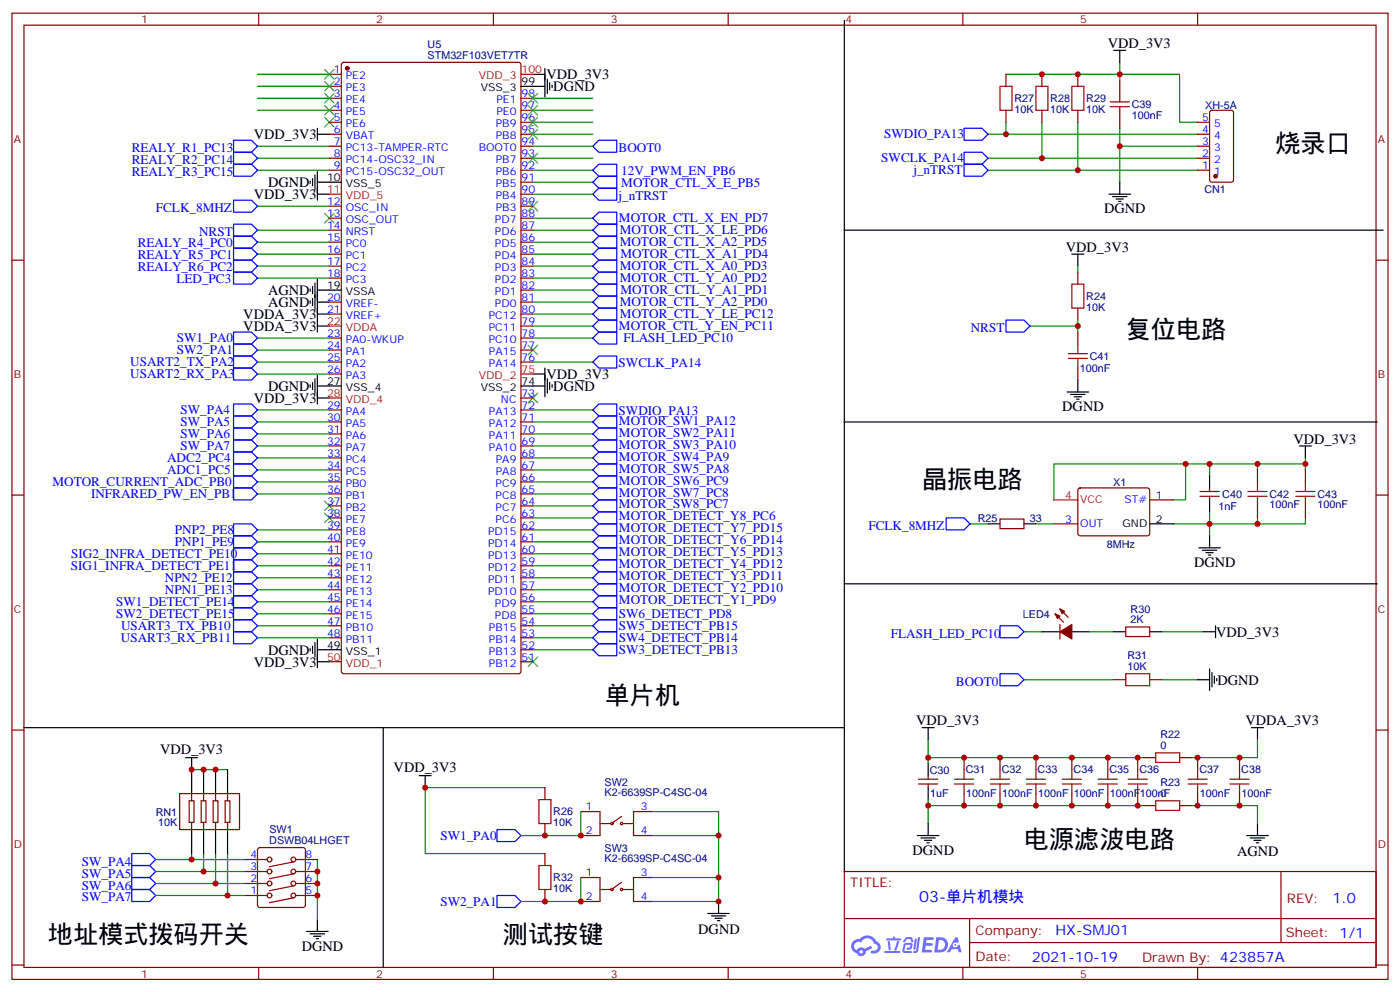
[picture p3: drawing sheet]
<svg xmlns="http://www.w3.org/2000/svg" width="412mm" height="292mm" viewBox="0 0 412 292" stroke-linecap="round" stroke-linejoin="round" font-family="sans-serif">
<g fill="none" stroke="#870000" stroke-width=".35">
<path d="M3.5 3.9h405.4v284.3h-405.4zM7.1 7.4h398.2v277.3h-398.2zM76.2 3.9v3.5M145.3 3.9v3.5M214.5 3.9v3.5M283.6 3.9v3.5M352.8 3.9v3.5M3.5 76.6h3.6M405.3 76.6h3.6M3.5 145.7h3.6M405.3 145.7h3.6M3.5 214.8h3.6"/>
<path d="M405.3 214.8h3.6M248.7 256.5h156.6v28.2h-156.6zM377.3 256.5v20.9M248.7 270.3h156.5M285.6 277.4h119.6M285.6 270.3v14.1M3.5 284h3.6M76.2 284.7v3.5M145.3 284.7v3.5M214.5 284.7v3.5M283.6 284.7v3.5M352.8 284.7v3.5"/>
<path d="M405.3 284h3.6"/>
</g>
<g fill="#5487ff">
<path d="M272.1 275.8h2.6l.3 .2-.1 .6h-2l-.1 .9h1.6l.4 .4-.4 .4h-1.7l-.2 1.2 1.8 .1 .3 .3-.2 .3-2.9 .1z"/>
<path d="M281.4 275.9h.7l.4 1.3-.7 .3a.74 .74 0 0 0-1.1 .3 .74 .74 0 0 0 .5 1 .74 .74 0 0 0 .9-.6l.5-.3 .7 2.3h-.9l-.2-.9h-1.9l-.5 .9h-.9z"/>
<path d="M269.5 276.2h.6l-.4 3a.31 .31 0 0 1-.3 .2 .31 .31 0 0 1-.3-.3z"/>
<path d="M270.4 275.8h.6l-.5 3.9a.89 .89 0 0 1-.7 .7 .89 .89 0 0 1-.9-.3l1-.4z"/>
<path d="M266.8 275.9l.6-.2 1.2 .2 .5 1.2-.6 .2-.4-1-1 .2a.95 .95 0 0 1-1 .8l-.1-.2z"/>
<path d="M266.4 277.6l1.8-.2a1.04 1.04 0 0 1 .6 1.1 1.04 1.04 0 0 1-.8 .9h-.7a.29 .29 0 0 1-.3-.3 .29 .29 0 0 1 .3-.2l.7-.1 .2-.8-1.4 .1-.4 1.7 1.9 .1a.29 .29 0 0 1 .3 .3 .29 .29 0 0 1-.3 .3l-2-.1-.4-.2 .2-2.1z"/>
<path d="M260.5 279.9h4.4a.3 .3 0 0 1 .3 .3 .3 .3 0 0 1-.3 .3h-4.3z"/>
<path d="M264.3 276.9h.6l-.5 1.7a1.02 1.02 0 0 1-.7 1.2l-.2-.3z"/>
<path d="M261.5 277h.6l.3 2.4-.3 .3-.3-.2z"/>
<path d="M261.1 276.2h1.9l.2-.6h.5l-.1 .6h1.5a.29 .29 0 0 1 .3 .3 .29 .29 0 0 1-.3 .2h-3.9z"/>
<path d="M275.8 275.8l-.6 4.5h1.4a2.27 2.27 0 0 0 2.7-2.3 2.27 2.27 0 0 0-2.7-2.2zM276.6 276.6a1.5 1.5 0 0 1 1.8 1.5 1.5 1.5 0 0 1-1.9 1.4h-.3z"/>
<path d="M251.4 277a2.09 2.09 0 0 0 1 3.5 1.37 1.37 0 0 0 1.5 .9 1.37 1.37 0 0 0 1.1-1.4l2-1-.5-.7-1.8 .9a1.4 1.4 0 0 0-2.3 .5 1.32 1.32 0 0 1-.6-1.9 1.32 1.32 0 0 1 1.9-.5 2.02 2.02 0 0 1 2-1.2 2.02 2.02 0 0 1 1.8 1.6 1.09 1.09 0 0 1 1.1 1.4 1.09 1.09 0 0 1-1.6 .7 .41 .41 0 0 0-.5 .3 .41 .41 0 0 0 .4 .5 1.89 1.89 0 0 0 2.4-1.2 1.89 1.89 0 0 0-1.2-2.4 2.98 2.98 0 0 0-5-.7l-1 .2zM253.2 280.1a.52 .52 0 0 1 1 0 .52 .52 0 0 1-1 0z"/>
<circle cx="281.4" cy="278.1" r=".28"/>
</g>
<g fill="none" stroke="#008700" stroke-width=".35">
<path d="M329.8 18.3v5.3M75.8 28.9h21.2M75.8 32.5h21.2M75.8 21.9h21.2M75.8 25.4h21.2M157 39.5h17.6M157 28.9h17.6M157 32.5h17.6M157 36h17.6M291 39.5h61.8M296.3 21.9h51.2v14.1h5.3M296.3 36v3.5"/>
<path d="M306.9 36v10.6M317.5 36v14.1M329.8 37.7v5.3h23M75.8 46.6h21.2M75.8 50.1h21.2M75.8 43h21.2M157 46.6h17.6M157 50.1h17.6M157 43h17.6M157 53.6h17.6M157 57.2h17.6M291 46.6h61.8"/>
<path d="M291 50.1h61.8M329.8 43v10.6M75.8 71.3h21.2M75.8 74.8h21.2M75.8 78.3h21.2M75.8 67.7h21.2M75.8 60.7h21.2M157 71.3h17.6M157 74.8h17.6M157 78.3h17.6M157 64.2h17.6M157 67.7h17.6"/>
<path d="M317.5 78.3v1.8M75.8 81.8h21.2M75.8 99.5h21.2M157 81.8h17.6M157 92.4h17.6M157 88.9h17.6M157 85.4h17.6M157 99.5h17.6M157 96h17.6M303.4 96h14.1v1.7M317.5 94.2v1.8M75.8 106.5h21.2"/>
<path d="M75.8 110.1h21.2M75.8 103h21.2M157 106.5h17.6M75.8 127.7h21.2M75.8 124.2h21.2M75.8 138.3h21.2M75.8 131.2h21.2M75.8 134.8h21.2M75.8 120.6h21.2M157 127.7h17.6M157 124.2h17.6M157 138.3h17.6"/>
<path d="M157 131.2h17.6M157 134.8h17.6M157 120.6h17.6M349.2 136.5h21.2M356.3 136.5v3.6M370.4 136.5h14.1v1.8M370.4 136.5v1.8M384.5 134.8v1.7M75.8 145.3h21.2M75.8 141.8h21.2M75.8 159.5h21.2M75.8 155.9h21.2"/>
<path d="M157 148.9h17.6M157 145.3h17.6M157 141.8h17.6M157 159.5h17.6M157 155.9h17.6M157 152.4h17.6M285.8 154.2h5.2M305.2 154.2h5.2M310.4 147.1v-10.6h38.8v10.6h-3.5M345.7 154.2h10.6v3.5M356.3 150.6v3.6h28.2v-1.8M370.4 152.4v1.8"/>
<path d="M75.8 177.1h21.2M75.8 173.6h21.2M75.8 170h21.2M75.8 166.5h21.2M75.8 163h21.2M157 177.1h17.6M157 173.6h17.6M157 170h17.6M157 166.5h17.6M157 163h17.6M75.8 184.1h21.2M75.8 187.7h21.2"/>
<path d="M75.8 180.6h21.2M157 184.1h17.6M157 187.7h17.6M157 191.2h17.6M157 180.6h17.6M301.6 185.9h5.3M321 185.9h7.1M342.2 185.9h12.3M273.4 217.7v5.3h63.5M301.6 200h26.5M342.2 200h10.6M370.4 217.7v5.3h-19.4"/>
<path d="M56.4 226.5h10.6M160.5 231.8h-35.3v19.4h35.3M171.1 238.8v7.1h-17.6M192.3 238.8h19.4v26.5h-19.4M273.4 223v1.7M273.4 235.3v1.8M336.9 237.1h-63.5v5.3M351 237.1h19.4v5.3M45.9 260h26.4M45.9 256.5h26.4M45.9 252.9h26.4M56.4 251.2v1.7"/>
<path d="M60 251.2v5.3M63.5 251.2v8.8M67 251.2v12.3M93.5 252.9v17.7M171.1 258.2v7.1h-17.6M192.3 245.9h19.4M192.3 258.2h19.4M45.9 263.5h26.4"/>
</g>
<g fill="none" stroke="#00f" stroke-width=".35">
<path d="M284 37.7h5.3l1.7 1.8-1.7 1.8h-5.3zM68.8 58.9h5.3l1.7 1.8-1.7 1.7h-5.3zM68.8 41.3h5.3l1.7 1.7-1.7 1.8h-5.3zM68.8 44.8h5.3l1.7 1.8-1.7 1.7h-5.3zM68.8 48.3h5.3l1.7 1.8-1.7 1.8h-5.3zM174.6 57.2l1.8-1.8h5.3v3.5h-5.3zM174.6 43l1.8-1.7h5.3v3.5h-5.3zM174.6 53.6l1.8-1.7h5.3v3.5h-5.3zM174.6 50.1l1.8-1.8h5.3v3.6h-5.3zM284 44.8h5.3l1.7 1.8-1.7 1.7h-5.3zM284 48.3h5.3l1.7 1.8-1.7 1.8h-5.3zM68.8 66h5.3l1.7 1.7-1.7 1.8h-5.3z"/>
<path d="M68.8 69.5h5.3l1.7 1.8-1.7 1.7h-5.3zM68.8 73h5.3l1.7 1.8-1.7 1.8h-5.3zM68.8 76.6h5.3l1.7 1.7-1.7 1.8h-5.3zM174.6 78.3l1.8-1.7h5.3v3.5h-5.3zM174.6 74.8l1.8-1.8h5.3v3.6h-5.3zM174.6 71.3l1.8-1.8h5.3v3.5h-5.3zM174.6 67.7l1.8-1.7h5.3v3.5h-5.3zM174.6 64.2l1.8-1.8h5.3v3.6h-5.3zM68.8 80.1h5.3l1.7 1.7-1.7 1.8h-5.3zM68.8 97.7h5.3l1.7 1.8-1.7 1.7h-5.3zM174.6 99.5l1.8-1.8h5.3v3.5h-5.3zM174.6 96l1.8-1.8h5.3v3.5h-5.3z"/>
<path d="M174.6 92.4l1.8-1.7h5.3v3.5h-5.3zM174.6 88.9l1.8-1.8h5.3v3.6h-5.3zM174.6 85.4l1.8-1.8h5.3v3.5h-5.3zM174.6 81.8l1.8-1.7h5.3v3.5h-5.3zM296.3 94.2h5.3l1.8 1.8-1.8 1.7h-5.3zM68.8 108.3h5.3l1.7 1.8-1.7 1.7h-5.3zM68.8 104.8h5.3l1.7 1.7-1.7 1.8h-5.3zM68.8 118.9h5.3l1.7 1.7-1.7 1.8h-5.3zM68.8 101.2h5.3l1.7 1.8-1.7 1.8h-5.3zM176.4 118.9h5.3v3.5h-5.3l-1.8-1.8zM176.4 104.8h5.3v3.5h-5.3l-1.8-1.8zM68.8 129.5h5.3l1.7 1.7-1.7 1.8h-5.3z"/>
<path d="M68.8 125.9h5.3l1.7 1.8-1.7 1.8h-5.3zM68.8 122.4h5.3l1.7 1.8-1.7 1.7h-5.3zM68.8 136.5h5.3l1.7 1.8-1.7 1.8h-5.3zM68.8 133h5.3l1.7 1.8-1.7 1.7h-5.3zM174.6 124.2l1.8-1.8h5.3v3.5h-5.3zM174.6 131.2l1.8-1.7h5.3v3.5h-5.3zM174.6 127.7l1.8-1.8h5.3v3.6h-5.3zM174.6 134.8l1.8-1.8h5.3v3.5h-5.3zM174.6 138.3l1.8-1.8h5.3v3.6h-5.3zM68.8 140.1h5.3l1.7 1.7-1.7 1.8h-5.3zM68.8 143.6h5.3l1.7 1.7-1.7 1.8h-5.3zM68.8 157.7h5.3l1.7 1.8-1.7 1.7h-5.3z"/>
<path d="M68.8 154.2h5.3l1.7 1.7-1.7 1.8h-5.3zM174.6 145.3l1.8-1.7h5.3v3.5h-5.3zM174.6 148.9l1.8-1.8h5.3v3.5h-5.3zM174.6 141.8l1.8-1.7h5.3v3.5h-5.3zM174.6 155.9l1.8-1.7h5.3v3.5h-5.3zM174.6 152.4l1.8-1.8h5.3v3.6h-5.3zM174.6 159.5l1.8-1.8h5.3v3.5h-5.3zM278.7 152.4h5.3l1.8 1.8-1.8 1.7h-5.3zM68.8 178.9h5.3l1.7 1.7-1.7 1.8h-5.3zM68.8 175.3h5.3l1.7 1.8-1.7 1.8h-5.3zM68.8 171.8h5.3l1.7 1.8-1.7 1.7h-5.3zM68.8 164.7h5.3l1.7 1.8-1.7 1.8h-5.3z"/>
<path d="M68.8 161.2h5.3l1.7 1.8-1.7 1.7h-5.3zM68.8 168.3h5.3l1.7 1.7-1.7 1.8h-5.3zM174.6 163l1.8-1.8h5.3v3.5h-5.3zM174.6 166.5l1.8-1.8h5.3v3.6h-5.3zM174.6 170l1.8-1.7h5.3v3.5h-5.3zM174.6 173.6l1.8-1.8h5.3v3.5h-5.3zM174.6 177.1l1.8-1.8h5.3v3.6h-5.3zM68.8 185.9h5.3l1.7 1.8-1.7 1.7h-5.3zM68.8 182.4h5.3l1.7 1.7-1.7 1.8h-5.3zM174.6 191.2l1.8-1.8h5.3v3.6h-5.3zM174.6 187.7l1.8-1.8h5.3v3.5h-5.3zM174.6 184.1l1.8-1.7h5.3v3.5h-5.3z"/>
<path d="M174.6 180.6l1.8-1.7h5.3v3.5h-5.3zM294.6 198.3h5.3l1.7 1.7-1.7 1.8h-5.3zM294.6 184.1h5.3l1.7 1.8-1.7 1.8h-5.3zM38.8 251.2h5.3l1.8 1.7-1.8 1.8h-5.3zM38.8 254.7h5.3l1.8 1.8-1.8 1.7h-5.3zM38.8 258.2h5.3l1.8 1.8-1.8 1.8h-5.3zM146.4 244.1h5.3l1.8 1.8-1.8 1.7h-5.3zM38.8 261.8h5.3l1.8 1.7-1.8 1.8h-5.3zM146.4 263.5h5.3l1.8 1.8-1.8 1.8h-5.3z"/>
</g>
<g fill="none" stroke="#000" stroke-width=".35">
<path d="M248.7 6v208.1M328.1 14.8h3.5M329.8 14.8v3.5M93.5 39.5h3.5M93.5 37.7v3.6M153.5 25.4h7M157 21.9h3.5M160.5 20.1v8.5M161.2 23.3v4.2M161.9 24.3v2.2M162.6 25v.8M91.4 53.3v.7"/>
<path d="M92.1 52.6v2.1M92.8 51.5v4.2M93.5 57.2h3.5M93.5 50.4v8.5M93.5 53.6h7M326.7 57.2h6.3M327.7 57.9h4.3M328.8 58.6h2.1M329.5 59.3h.7M329.8 53.6v3.6M248.7 67.7h158.8M315.7 74.8h3.6"/>
<path d="M317.5 74.8v3.5M91.4 85v.7M91.4 88.5v.8M92.1 84.3v2.1M92.1 87.8v2.2M92.8 83.3v7.7M93.5 82.2v15.5M93.5 96h3.5M93.5 92.4h3.5M93.5 85.4h7M93.5 88.9h3.5M91.4 113.2v.7"/>
<path d="M92.1 112.5v2.2M92.8 111.5v4.2M93.5 110.4v8.5M93.5 117.1h3.5M93.5 113.6h7M153.5 113.6h7M157 110.1h3.5M160.5 108.3v8.5M161.2 111.5v4.2M161.9 112.5v2.2M162.6 113.2v.7M314.3 115.4h6.4"/>
<path d="M315.4 116.1h4.2M316.4 116.8h2.2M317.1 117.5h.8M317.5 111.8v3.6M248.7 124.2h157M382.8 131.2h3.5M384.5 131.2v3.6M291 154.2h3.6M301.6 154.2h3.6M338.7 154.2h7M356.3 140.1v3.5M356.3 147.1v3.5"/>
<path d="M356.3 157.7v3.5M248.7 171.8h157M353.1 161.2h6.4M354.2 161.9h4.2M355.2 162.6h2.2M356 163.3h.7M91.4 190.9v.7M92.1 190.1v2.2M92.8 189.1v4.2M93.5 188v8.5M93.5 191.2h7M93.5 194.7h3.5"/>
<path d="M306.9 185.9h5.3M315.7 185.9h5.3M328.1 185.9h3.5M338.7 185.9h3.5M354.5 185.9h3.6M356.3 196.8v6.4M357 197.9v4.2M357.7 199v2.1M358.1 184.1v3.6M358.4 199.7v.7M7.1 214.1h241.6v42.4M112.9 214.1v70.6"/>
<path d="M271.6 214.1h3.6M273.4 214.1v3.6M352.8 200h3.5M368.7 214.1h3.5M370.4 214.1v3.6M54.7 223h3.5M56.4 223v10.5M60 226.5v7M63.5 226.5v7M67 226.5v7M123.5 228.2h3.5M125.2 228.2v3.6"/>
<path d="M273.4 224.7v3.5M273.4 231.8v3.5M56.4 244.1v7.1M60 244.1v7.1M63.5 244.1v7.1M67 244.1v7.1M270.2 245.9h6.4M271.3 246.6h4.2M272.3 247.3h2.2M273 248h.8M273.4 242.4v3.5M367.2 245.9h6.4"/>
<path d="M368.3 246.6h4.2M369.4 247.3h2.1M370.1 248h.7M370.4 242.4v3.5M90.3 274.1h6.4M91.4 274.8h4.2M92.4 275.5h2.1M93.1 276.2h.7M93.5 270.6v3.5M208.5 268.8h6.3M209.5 269.5h4.3M210.6 270.2h2.1"/>
<path d="M211.3 270.9h.7M211.7 265.3v3.5"/>
</g>
<g fill="#870000" stroke="#870000" stroke-width=".35">
<path d="M312.2 185.9l3.5-2.1v4.2z"/>
<path d="M310.8 180.6l1.4 .7-.7 .7z"/>
<path d="M312.2 179.2l1.4 .7-.7 .7z"/>
<circle cx="358.1" cy="51.9" r=".53"/>
<circle cx="102.3" cy="20.1" r=".53"/>
</g>
<g fill="none" stroke="#870000" stroke-width=".35">
<path d="M100.8 18.6l.4-.3h51.6l.6 .5 .1 178.8-.5 .6-51.8 .1-.6-.5-.1-178.7zM97 39.5h3.5M97 36h3.5M97 21.9h3.5M97 25.4h3.5M97 28.9h3.5M97 32.5h3.5M153.5 39.5h3.5M153.5 36h3.5M153.5 28.9h3.5M153.5 32.5h3.5M296.3 21.9v3.5"/>
<path d="M296.3 32.5v3.5M306.9 21.9v3.5M306.9 32.5v3.5M317.5 21.9v3.5M317.5 32.5v3.5M329.8 23.6v3.6M329.8 34.2v3.5M352.8 39.5h3.5M352.8 36h3.5M356.5 32.7l.5-.2h5.7l.6 .4 .1 20-.5 .7h-5.9l-.6-.4-.1-20zM97 50.1h3.5M97 46.6h3.5"/>
<path d="M97 43h3.5M153.5 50.1h3.5M153.5 46.6h3.5M153.5 43h3.5M153.5 57.2h3.5M153.5 53.6h3.5M352.8 50.1h3.5M352.8 46.6h3.5M352.8 43h3.5M97 60.7h3.5M97 64.2h3.5M97 67.7h3.5"/>
<path d="M97 71.3h3.5M97 74.8h3.5M97 78.3h3.5M153.5 60.7h3.5M153.5 64.2h3.5M153.5 67.7h3.5M153.5 71.3h3.5M153.5 74.8h3.5M153.5 78.3h3.5M97 81.8h3.5M97 88.9h3.5M97 92.4h3.5"/>
<path d="M97 99.5h3.5M153.5 81.8h3.5M153.5 88.9h3.5M153.5 92.4h3.5M153.5 99.5h3.5M153.5 96h3.5M153.5 85.4h3.5M317.5 80.1v3.5M317.5 90.7v3.5M317.5 97.7v3.5M97 103h3.5M97 106.5h3.5"/>
<path d="M97 110.1h3.5M153.5 103h3.5M153.5 106.5h3.5M153.5 117.1h3.5M317.5 108.3v3.5M97 120.6h3.5M97 124.2h3.5M97 127.7h3.5M97 131.2h3.5M97 134.8h3.5M97 138.3h3.5M153.5 120.6h3.5"/>
<path d="M153.5 124.2h3.5M153.5 127.7h3.5M153.5 131.2h3.5M153.5 134.8h3.5M153.5 138.3h3.5M370.4 138.3v3.5M384.5 138.3v3.5M97 141.8h3.5M97 145.3h3.5M97 148.9h3.5M97 152.4h3.5M97 155.9h3.5"/>
<path d="M97 159.5h3.5M153.5 141.8h3.5M153.5 145.3h3.5M153.5 148.9h3.5M153.5 152.4h3.5M153.5 155.9h3.5M153.5 159.5h3.5M294.6 152.8h7v2.8h-7zM310.4 154.2h7.1M317.7 143.8l.5-.2h20l.5 .7-.1 13-.6 .4-20.1-.1-.4-.6v-12.7zM338.7 147.1h7M353.5 146h5.6"/>
<path d="M353.5 144.6h5.6M356.3 143.6v1M356.3 146v1.1M370.4 148.9v3.5M384.5 148.9v3.5M97 163h3.5M97 166.5h3.5M97 170h3.5M97 173.6h3.5M97 177.1h3.5M153.5 163h3.5M153.5 166.5h3.5"/>
<path d="M153.5 170h3.5M153.5 173.6h3.5M153.5 177.1h3.5M312.2 179.2l2.5 2.5M97 180.6h3.5M97 184.1h3.5M97 187.7h3.5M153.5 180.6h3.5M153.5 184.1h3.5M153.5 187.7h3.5M153.5 194.7h3.5M153.5 191.2h3.5"/>
<path d="M310.8 180.6l2.5 2.5M312.2 183.8v4.2M331.6 184.5h7.1v2.8h-7.1zM328.1 200h3.5M338.7 200h3.5M52.9 233.5h17.7v10.6h-17.7zM55.7 235.7h1.4v6.3h-1.4zM56.4 233.5v2.2M59.3 235.7h1.4v6.3h-1.4zM60 233.5v2.2M62.8 235.7h1.4v6.3h-1.4zM63.5 233.5v2.2"/>
<path d="M66.3 235.7h1.4v6.3h-1.4zM67 233.5v2.2M160.5 231.8v3.5M171.1 238.8h5.6v7.1h-5.6M192.3 238.8h-5.7v7.1h5.7M270.6 230.7h5.6M270.6 229.3h5.6M273.4 228.2v1.1M273.4 230.7v1.1M284 223v3.5M284 233.5v3.6M294.6 223v3.5"/>
<path d="M294.6 233.5v3.6M305.2 223v3.5M305.2 233.5v3.6M315.7 223v3.5M315.7 233.5v3.6M326.3 223v3.5M326.3 233.5v3.6M335.1 223v3.5M335.1 233.5v3.6M336.9 223h3.5M336.9 237.1h3.5M347.5 223h3.5"/>
<path d="M347.5 237.1h3.5M352.8 223v3.5M352.8 233.5v3.6M365.1 223v3.5M365.1 233.5v3.6M56.4 242v2.1M60 242v2.1M63.5 242v2.1M67 242v2.1M72.3 252.9h6.4M72.3 256.5h6.4M72.3 260h6.4"/>
<path d="M76.1 249.6l.5-.2h12.7l.5 .2 .2 .5v16.2l-.3 .5-.4 .3h-12.7l-.5-.3-.3-.5v-16.2zM86.4 253.6l-7 1.5M86.4 257.2l-7 1.4M87.1 252.9h6.4M87.1 256.5h6.4M87.1 260h6.4M160.5 242.4v3.5M160.5 251.2v3.5M171.1 258.2h5.6v7.1h-5.6M176.7 242.4h3.2M183.1 240.2l-2.5 1.8M183.1 259.6l-2.5 1.8"/>
<path d="M183.4 242.4h3.2M192.3 258.2h-5.7v7.1h5.7M72.3 263.5h6.4M86.4 260.7l-7 1.4M86.4 264.2l-7 1.4M87.1 263.5h6.4M160.5 261.8v3.5M176.7 261.8h3.2M183.4 261.8h3.2"/>
<circle cx="79.4" cy="252.9" r=".71"/>
<circle cx="79.4" cy="260" r=".71"/>
<circle cx="79.4" cy="256.5" r=".71"/>
<circle cx="86.4" cy="260" r=".71"/>
<circle cx="86.4" cy="252.9" r=".71"/>
<circle cx="86.4" cy="256.5" r=".71"/>
<circle cx="180.3" cy="242.4" r=".35"/>
<circle cx="183.1" cy="242.4" r=".35"/>
<circle cx="79.4" cy="263.5" r=".71"/>
<circle cx="86.4" cy="263.5" r=".71"/>
<circle cx="180.3" cy="261.8" r=".35"/>
<circle cx="183.1" cy="261.8" r=".35"/>
</g>
<g fill="none" stroke="#3c3" stroke-width=".35">
<path d="M95.6 34.6l2.8 2.8M95.6 31l2.8 2.9M95.6 27.5l2.8 2.8M95.6 24l2.8 2.8M95.6 20.5l2.8 2.8M98.4 34.6l-2.8 2.8M98.4 31l-2.8 2.9M98.4 27.5l-2.8 2.8M98.4 24l-2.8 2.8M98.4 20.5l-2.8 2.8M155.6 38.1l2.8 2.8M155.6 34.6l2.8 2.8"/>
<path d="M155.6 31l2.8 2.9M155.6 27.5l2.8 2.8M158.4 38.1l-2.8 2.8M158.4 34.6l-2.8 2.8M158.4 31l-2.8 2.9M158.4 27.5l-2.8 2.8M155.6 59.3l2.8 2.8M155.6 45.2l2.8 2.8M158.4 59.3l-2.8 2.8M158.4 45.2l-2.8 2.8M95.6 62.8l2.8 2.8M98.4 62.8l-2.8 2.8"/>
<path d="M155.6 115.7l2.8 2.8M155.6 101.6l2.8 2.8M158.4 115.7l-2.8 2.8M158.4 101.6l-2.8 2.8M95.6 151l2.8 2.8M95.6 147.5l2.8 2.8M98.4 151l-2.8 2.8M98.4 147.5l-2.8 2.8M155.6 193.3l2.8 2.8M158.4 193.3l-2.8 2.8"/>
</g>
<path d="M153.5 21.9h3.5M97 57.2h3.5M97 96h3.5M97 117.1h3.5M153.5 110.1h3.5M310.4 147.1h7.1M97 194.7h3.5" fill="none" stroke="#f00" stroke-width=".35"/>
<g fill="none" stroke="#a10000" stroke-width=".35">
<path d="M294.6 25.4h3.5v7.1h-3.5zM305.2 25.4h3.5v7.1h-3.5zM315.7 25.4h3.6v7.1h-3.6zM327 30h5.7M327 31.4h5.7M329.8 27.2v2.8M329.8 31.4v2.8M315.7 83.6h3.6v7.1h-3.6zM314.7 104.1h5.6M314.7 105.5h5.6M317.5 101.2v2.9M317.5 105.5v2.8"/>
<path d="M367.6 144.6h5.6M367.6 146h5.6M370.4 141.8v2.8M370.4 146v2.9M381.7 144.6h5.6M381.7 146h5.6M384.5 141.8v2.8M384.5 146v2.9M331.6 198.3h7.1v3.5h-7.1zM158.7 235.3h3.6v7.1h-3.6zM281.2 229.3h5.6M281.2 230.7h5.6"/>
<path d="M284 226.5v2.8M284 230.7v2.8M291.7 229.3h5.7M291.7 230.7h5.7M294.6 226.5v2.8M294.6 230.7v2.8M302.3 229.3h5.7M302.3 230.7h5.7M305.2 226.5v2.8M305.2 230.7v2.8M312.9 229.3h5.7M312.9 230.7h5.7"/>
<path d="M315.7 226.5v2.8M315.7 230.7v2.8M323.5 229.3h5.6M323.5 230.7h5.6M326.3 226.5v2.8M326.3 230.7v2.8M332.3 229.3h5.7M332.3 230.7h5.7M335.1 226.5v2.8M335.1 230.7v2.8M340.4 221.5h7.1v2.9h-7.1zM340.4 235.7h7.1v2.8h-7.1z"/>
<path d="M350 229.3h5.6M350 230.7h5.6M352.8 226.5v2.8M352.8 230.7v2.8M362.3 229.3h5.6M362.3 230.7h5.6M365.1 226.5v2.8M365.1 230.7v2.8M158.7 254.7h3.6v7.1h-3.6z"/>
</g>
<g fill="#c00">
<circle cx="93.5" cy="256.5" r=".88"/>
<circle cx="93.5" cy="260" r=".88"/>
<circle cx="93.5" cy="263.5" r=".88"/>
<circle cx="335.1" cy="237.1" r=".88"/>
<circle cx="335.1" cy="223" r=".88"/>
<circle cx="56.4" cy="252.9" r=".88"/>
<circle cx="60" cy="256.5" r=".88"/>
<circle cx="63.5" cy="260" r=".88"/>
<circle cx="67" cy="263.5" r=".88"/>
<circle cx="365.1" cy="223" r=".88"/>
<circle cx="352.8" cy="223" r=".88"/>
<circle cx="326.3" cy="223" r=".88"/>
<circle cx="315.7" cy="223" r=".88"/>
<circle cx="305.2" cy="223" r=".88"/>
<circle cx="294.6" cy="223" r=".88"/>
<circle cx="284" cy="223" r=".88"/>
<circle cx="273.4" cy="223" r=".88"/>
<circle cx="273.4" cy="237.1" r=".88"/>
<circle cx="326.3" cy="237.1" r=".88"/>
<circle cx="315.7" cy="237.1" r=".88"/>
<circle cx="305.2" cy="237.1" r=".88"/>
<circle cx="294.6" cy="237.1" r=".88"/>
<circle cx="284" cy="237.1" r=".88"/>
<circle cx="365.1" cy="237.1" r=".88"/>
<circle cx="352.8" cy="237.1" r=".88"/>
<circle cx="329.8" cy="21.9" r=".88"/>
<circle cx="370.4" cy="154.2" r=".88"/>
<circle cx="329.8" cy="43" r=".88"/>
<circle cx="306.9" cy="46.6" r=".88"/>
<circle cx="296.3" cy="39.5" r=".88"/>
<circle cx="317.5" cy="50.1" r=".88"/>
<circle cx="349.3" cy="136.5" r=".88"/>
<circle cx="356.3" cy="136.5" r=".88"/>
<circle cx="370.4" cy="136.5" r=".88"/>
<circle cx="384.5" cy="136.5" r=".88"/>
<circle cx="356.3" cy="154.2" r=".88"/>
<circle cx="306.9" cy="21.9" r=".88"/>
<circle cx="317.5" cy="21.9" r=".88"/>
<circle cx="317.5" cy="96" r=".88"/>
<circle cx="211.7" cy="245.9" r=".88"/>
<circle cx="211.7" cy="258.2" r=".88"/>
<circle cx="211.7" cy="265.3" r=".88"/>
<circle cx="171.1" cy="265.3" r=".88"/>
<circle cx="171.1" cy="245.9" r=".88"/>
<circle cx="125.2" cy="231.8" r=".88"/>
<circle cx="160.5" cy="245.9" r=".88"/>
<circle cx="160.5" cy="265.3" r=".88"/>
<circle cx="56.4" cy="226.5" r=".88"/>
<circle cx="60" cy="226.5" r=".88"/>
<circle cx="63.5" cy="226.5" r=".88"/>
</g>
<g font-size="7.4">
<text x="375.7" y="44.8">烧录口</text>
<text x="331.6" y="99.5">复位电路</text>
<text x="271.6" y="143.6">晶振电路</text>
<text x="178.2" y="207.1">单片机</text>
<text x="301.6" y="249.4">电源滤波电路</text>
<text x="14.1" y="277.6">地址模式拨码开关</text>
<text x="148.2" y="277.6">测试按键</text>
</g>
<text font-size="4.6" fill="#00f" x="270.8" y="265.5">03-单片机模块</text>
<g font-size="4.2">
<text x="326.3" y="14.1">VDD_3V3</text>
<text x="160.9" y="23.3">VDD_3V3</text>
<text x="163" y="26.8">DGND</text>
<text x="74.7" y="40.9">VDD_3V3</text>
<text x="74.7" y="58.6">VDD_3V3</text>
<text x="79" y="55.1">DGND</text>
<text x="325.3" y="62.8">DGND</text>
<text x="314" y="74.1">VDD_3V3</text>
<text x="79" y="86.8">AGND</text>
<text x="71.7" y="93.9">VDDA_3V3</text>
<text x="79" y="90.3">AGND</text>
<text x="71.7" y="97.4">VDDA_3V3</text>
<text x="160.9" y="111.4">VDD_3V3</text>
<text x="74.7" y="118.5">VDD_3V3</text>
<text x="79" y="115">DGND</text>
<text x="163" y="115">DGND</text>
<text x="312.9" y="121">DGND</text>
<text x="381" y="130.5">VDD_3V3</text>
<text x="351.7" y="166.9">DGND</text>
<text x="358.2" y="187.3">VDD_3V3</text>
<text x="74.7" y="196.1">VDD_3V3</text>
<text x="79" y="192.6">DGND</text>
<text x="358.6" y="201.5">DGND</text>
<text x="269.9" y="213.4">VDD_3V3</text>
<text x="366.9" y="213.4">VDDA_3V3</text>
<text x="47.2" y="221.9">VDD_3V3</text>
<text x="116" y="227.2">VDD_3V3</text>
<text x="268.8" y="251.5">DGND</text>
<text x="364.4" y="252">AGND</text>
<text x="205.7" y="274.9">DGND</text>
<text x="88.9" y="279.8">DGND</text>
</g>
<g font-size="4.2" fill="#00f">
<text x="392.5" y="265.7">1.0</text>
<text x="310.9" y="275.3">HX-SMJ01</text>
<text x="304" y="283.1">2021-10-19</text>
</g>
<g font-size="3.9" fill="#00f">
<text x="260.4" y="40.6">SWDIO_PA13</text>
<text x="38.8" y="44.8">REALY_R1_PC13</text>
<text x="182.2" y="44.8">BOOT0</text>
<text x="259.6" y="47.6">SWCLK_PA14</text>
<text x="38.8" y="48.3">REALY_R2_PC14</text>
<text x="38.8" y="51.9">REALY_R3_PC15</text>
<text x="183" y="51.4">12V_PWM_EN_PB6</text>
<text x="269.1" y="51.2">j_nTRST</text>
<text x="182.2" y="58.9">j_nTRST</text>
<text x="183" y="54.9">MOTOR_CTL_X_E_PB5</text>
<text x="45.9" y="62.4">FCLK_8MHZ</text>
<text x="182.3" y="65.4">MOTOR_CTL_X_EN_PD7</text>
<text x="58.6" y="69.5">NRST</text>
<text x="182.6" y="69">MOTOR_CTL_X_LE_PD6</text>
<text x="40.6" y="72.6">REALY_R4_PC0</text>
<text x="40.6" y="76.1">REALY_R5_PC1</text>
<text x="182.6" y="72.5">MOTOR_CTL_X_A2_PD5</text>
<text x="182.8" y="76">MOTOR_CTL_X_A1_PD4</text>
<text x="40.6" y="79.6">REALY_R6_PC2</text>
<text x="52" y="83.1">LED_PC3</text>
<text x="182.6" y="83.1">MOTOR_CTL_Y_A0_PD2</text>
<text x="182.6" y="79.5">MOTOR_CTL_X_A0_PD3</text>
<text x="182.8" y="86.6">MOTOR_CTL_Y_A1_PD1</text>
<text x="182.6" y="90.1">MOTOR_CTL_Y_A2_PD0</text>
<text x="182.6" y="93.7">MOTOR_CTL_Y_LE_PC12</text>
<text x="52.1" y="100.7">SW1_PA0</text>
<text x="182.3" y="97.2">MOTOR_CTL_Y_EN_PC11</text>
<text x="183.6" y="100.8">FLASH_LED_PC10</text>
<text x="285.9" y="97.7">NRST</text>
<text x="38.4" y="107.8">USART2_TX_PA2</text>
<text x="52.1" y="104.2">SW2_PA1</text>
<text x="182.2" y="108">SWCLK_PA14</text>
<text x="38.3" y="111.3">USART2_RX_PA3</text>
<text x="53.1" y="125.4">SW_PA5</text>
<text x="53.1" y="121.9">SW_PA4</text>
<text x="182.2" y="122.1">SWDIO_PA13</text>
<text x="182.3" y="124.9">MOTOR_SW1_PA12</text>
<text x="53.1" y="129">SW_PA6</text>
<text x="182.3" y="128.5">MOTOR_SW2_PA11</text>
<text x="49.2" y="136">ADC2_PC4</text>
<text x="53.1" y="132.5">SW_PA7</text>
<text x="182.3" y="132">MOTOR_SW3_PA10</text>
<text x="182.3" y="135.5">MOTOR_SW4_PA9</text>
<text x="15.5" y="143.1">MOTOR_CURRENT_ADC_PB0</text>
<text x="49.2" y="139.5">ADC1_PC5</text>
<text x="182.3" y="139.1">MOTOR_SW5_PA8</text>
<text x="182.3" y="142.6">MOTOR_SW6_PC9</text>
<text x="26.8" y="146.6">INFRARED_PW_EN_PB1</text>
<text x="182.3" y="146.1">MOTOR_SW7_PC8</text>
<text x="182.3" y="149.6">MOTOR_SW8_PC7</text>
<text x="182.3" y="153.2">MOTOR_DETECT_Y8_PC6</text>
<text x="255.8" y="155.9">FCLK_8MHZ</text>
<text x="51.5" y="160.8">PNP1_PE9</text>
<text x="51.5" y="157.2">PNP2_PE8</text>
<text x="182.3" y="156.7">MOTOR_DETECT_Y7_PD15</text>
<text x="182.3" y="160.2">MOTOR_DETECT_Y6_PD14</text>
<text x="20.9" y="167.8">SIG1_INFRA_DETECT_PE11</text>
<text x="21" y="164.3">SIG2_INFRA_DETECT_PE10</text>
<text x="182.3" y="163.8">MOTOR_DETECT_Y5_PD13</text>
<text x="182.3" y="167.3">MOTOR_DETECT_Y4_PD12</text>
<text x="48.6" y="171.3">NPN2_PE12</text>
<text x="182.3" y="170.8">MOTOR_DETECT_Y3_PD11</text>
<text x="34.2" y="178.3">SW1_DETECT_PE14</text>
<text x="48.6" y="174.9">NPN1_PE13</text>
<text x="182.3" y="174.3">MOTOR_DETECT_Y2_PD10</text>
<text x="182.3" y="177.9">MOTOR_DETECT_Y1_PD9</text>
<text x="34.2" y="181.9">SW2_DETECT_PE15</text>
<text x="35.7" y="185.5">USART3_TX_PB10</text>
<text x="182.3" y="185.5">SW5_DETECT_PB15</text>
<text x="182.3" y="181.9">SW6_DETECT_PD8</text>
<text x="35.6" y="189">USART3_RX_PB11</text>
<text x="182.3" y="189">SW4_DETECT_PB14</text>
<text x="262.4" y="187.6">FLASH_LED_PC10</text>
<text x="182.3" y="192.5">SW3_DETECT_PB13</text>
<text x="281.6" y="201.8">BOOT0</text>
<text x="129.7" y="247.1">SW1_PA0</text>
<text x="24.1" y="254.7">SW_PA4</text>
<text x="24.1" y="258.2">SW_PA5</text>
<text x="24.1" y="261.8">SW_PA6</text>
<text x="24.1" y="265.3">SW_PA7</text>
<text x="129.7" y="266.5">SW2_PA1</text>
</g>
<g font-size="3.9" fill="#800">
<text x="250.5" y="261.1">TITLE:</text>
<text x="379.1" y="265.7">REV:</text>
<text x="287.4" y="275.3">Company:</text>
<text x="378.7" y="275.9">Sheet: 1/1</text>
<text x="287.4" y="282.9">Date:</text>
<text x="336.4" y="283">Drawn By: 423857A</text>
</g>
<g font-size="3.2" fill="#800">
<text x="41.6" y="6.9">1</text>
<text x="110.8" y="6.9">2</text>
<text x="179.9" y="6.9">3</text>
<text x="249.1" y="6.9">4</text>
<text x="318.2" y="6.9">5</text>
<text x="4.1" y="42">A</text>
<text x="405.9" y="42">A</text>
<text x="4.1" y="111.1">B</text>
<text x="405.9" y="111.1">B</text>
<text x="4.1" y="180.3">C</text>
<text x="405.9" y="180.3">C</text>
<text x="4.1" y="249.4">D</text>
<text x="405.9" y="249.4">D</text>
<text x="41.6" y="287.7">1</text>
<text x="110.8" y="287.7">2</text>
<text x="179.9" y="287.7">3</text>
<text x="249.1" y="287.7">4</text>
<text x="318.2" y="287.7">5</text>
</g>
<g font-size="3.2" fill="#000080">
<text x="126" y="17.3">STM32F103VET7TR</text>
<text x="126" y="14.1">U5</text>
<text x="298.8" y="33.2">10K</text>
<text x="298.8" y="30.1">R27</text>
<text x="309.4" y="33.2">10K</text>
<text x="309.4" y="30.1">R28</text>
<text x="320" y="33.2">10K</text>
<text x="320" y="30.1">R29</text>
<text x="333.4" y="35">100nF</text>
<text x="333.4" y="31.8">C39</text>
<text x="355" y="32">XH-5A</text>
<text x="354.8" y="56.7">CN1</text>
<text x="320" y="88.3">R24</text>
<text x="320" y="91.5">10K</text>
<text x="321" y="105.9">C41</text>
<text x="318.1" y="109.4">100nF</text>
<text x="327.9" y="143">X1</text>
<text x="360" y="146.5">C40</text>
<text x="373.9" y="149.6">100nF</text>
<text x="373.9" y="146.5">C42</text>
<text x="388.1" y="149.6">100nF</text>
<text x="388.1" y="146.5">C43</text>
<text x="288" y="153.5">R25</text>
<text x="303.3" y="153.5">33</text>
<text x="359" y="150.1">1nF</text>
<text x="326" y="161.2">8MHz</text>
<text x="301.3" y="181.8">LED4</text>
<text x="333" y="183.4">2K</text>
<text x="333" y="180.3">R30</text>
<text x="332.1" y="197.2">10K</text>
<text x="332.1" y="194">R31</text>
<text x="341.9" y="220.5">0</text>
<text x="341.9" y="217.3">R22</text>
<text x="273.9" y="227.7">C30</text>
<text x="284.5" y="227.6">C31</text>
<text x="295.1" y="227.6">C32</text>
<text x="305.7" y="227.6">C33</text>
<text x="316.2" y="227.6">C34</text>
<text x="326.8" y="227.6">C35</text>
<text x="335.7" y="227.6">C36</text>
<text x="353.3" y="227.6">C37</text>
<text x="365.6" y="227.6">C38</text>
<text x="178.1" y="231.2">SW2</text>
<text x="341.9" y="231.4">R23</text>
<text x="163" y="240">R26</text>
<text x="178.1" y="234.1">K2-6639SP-C4SC-04</text>
<text x="274" y="234.7">1uF</text>
<text x="284.6" y="234.7">100nF</text>
<text x="295.2" y="234.7">100nF</text>
<text x="305.8" y="234.7">100nF</text>
<text x="316.4" y="234.7">100nF</text>
<text x="326.9" y="234.7">100nF</text>
<text x="335.8" y="234.7">100nF</text>
<text x="341.9" y="234.6">0</text>
<text x="353.4" y="234.7">100nF</text>
<text x="365.7" y="234.7">100nF</text>
<text x="45.9" y="240">RN1</text>
<text x="46.6" y="243.1">10K</text>
<text x="79.3" y="245.1">SW1</text>
<text x="163" y="243.2">10K</text>
<text x="79.3" y="248.4">DSWB04LHGET</text>
<text x="178.1" y="250.6">SW3</text>
<text x="178.1" y="253.5">K2-6639SP-C4SC-04</text>
<text x="163" y="262.6">10K</text>
<text x="163" y="259.4">R32</text>
</g>
<g font-size="3.2" fill="#00f">
<text x="98.4" y="21.5">1</text>
<text x="101.8" y="23.3">PE2</text>
<text x="98.4" y="25">2</text>
<text x="98.4" y="28.6">3</text>
<text x="101.8" y="26.8">PE3</text>
<text x="153.6" y="28.6">98</text>
<text x="98.4" y="32.1">4</text>
<text x="98.4" y="35.6">5</text>
<text x="101.8" y="30.3">PE4</text>
<text x="101.8" y="33.9">PE5</text>
<text x="146.2" y="33.9">PE0</text>
<text x="146.2" y="30.3">PE1</text>
<text x="153.6" y="35.6">96</text>
<text x="153.6" y="32.1">97</text>
<text x="354.1" y="35.6">5</text>
<text x="98.4" y="39.2">6</text>
<text x="101.8" y="37.4">PE6</text>
<text x="101.8" y="40.9">VBAT</text>
<text x="146" y="40.9">PB8</text>
<text x="146" y="37.4">PB9</text>
<text x="153.6" y="39.2">95</text>
<text x="354.1" y="39.2">4</text>
<text x="357.6" y="40.9">4</text>
<text x="357.6" y="37.4">5</text>
<text x="98.4" y="42.7">7</text>
<text x="98.4" y="46.2">8</text>
<text x="101.8" y="44.4">PC13-TAMPER-RTC</text>
<text x="101.8" y="48">PC14-OSC32_IN</text>
<text x="141" y="44.4">BOOT0</text>
<text x="146" y="48">PB7</text>
<text x="153.6" y="46.2">93</text>
<text x="153.6" y="42.7">94</text>
<text x="354.1" y="46.2">2</text>
<text x="354.1" y="42.7">3</text>
<text x="357.6" y="48">2</text>
<text x="357.6" y="44.4">3</text>
<text x="98.4" y="49.7">9</text>
<text x="101.8" y="51.5">PC15-OSC32_OUT</text>
<text x="146" y="51.5">PB6</text>
<text x="153.6" y="53.3">91</text>
<text x="153.6" y="49.7">92</text>
<text x="354.1" y="49.7">1</text>
<text x="357.6" y="51.5">1</text>
<text x="146" y="58.6">PB4</text>
<text x="146" y="55">PB5</text>
<text x="153.6" y="56.8">90</text>
<text x="96.3" y="60.3">12</text>
<text x="96.3" y="63.9">13</text>
<text x="101.8" y="62.1">OSC_IN</text>
<text x="101.8" y="65.6">OSC_OUT</text>
<text x="145.8" y="65.6">PD7</text>
<text x="146" y="62.1">PB3</text>
<text x="153.6" y="63.9">88</text>
<text x="153.6" y="60.3">89</text>
<text x="96.3" y="67.4">14</text>
<text x="96.3" y="70.9">15</text>
<text x="101.8" y="69.1">NRST</text>
<text x="145.8" y="69.1">PD6</text>
<text x="153.6" y="70.9">86</text>
<text x="153.6" y="67.4">87</text>
<text x="96.3" y="74.4">16</text>
<text x="96.3" y="78">17</text>
<text x="101.8" y="72.7">PC0</text>
<text x="101.8" y="76.2">PC1</text>
<text x="145.8" y="76.2">PD4</text>
<text x="145.8" y="72.7">PD5</text>
<text x="153.6" y="78">84</text>
<text x="153.6" y="74.4">85</text>
<text x="96.3" y="81.5">18</text>
<text x="101.8" y="79.7">PC2</text>
<text x="101.8" y="83.3">PC3</text>
<text x="145.8" y="83.3">PD2</text>
<text x="145.8" y="79.7">PD3</text>
<text x="153.6" y="81.5">83</text>
<text x="96.3" y="88.5">20</text>
<text x="145.8" y="86.8">PD1</text>
<text x="153.6" y="88.5">81</text>
<text x="153.6" y="85">82</text>
<text x="96.3" y="92.1">21</text>
<text x="101.8" y="90.3">VREF-</text>
<text x="101.8" y="93.8">VREF+</text>
<text x="144" y="93.8">PC12</text>
<text x="145.8" y="90.3">PD0</text>
<text x="153.6" y="95.6">79</text>
<text x="153.6" y="92.1">80</text>
<text x="96.3" y="99.1">23</text>
<text x="101.8" y="100.9">PA0-WKUP</text>
<text x="144" y="100.9">PC10</text>
<text x="144" y="97.4">PC11</text>
<text x="153.6" y="99.1">78</text>
<text x="96.3" y="102.7">24</text>
<text x="96.3" y="106.2">25</text>
<text x="101.8" y="104.4">PA1</text>
<text x="101.8" y="107.9">PA2</text>
<text x="144" y="107.9">PA14</text>
<text x="144" y="104.4">PA15</text>
<text x="153.6" y="106.2">76</text>
<text x="153.6" y="102.7">77</text>
<text x="96.3" y="109.7">26</text>
<text x="101.8" y="111.5">PA3</text>
<text x="147.6" y="118.5">NC</text>
<text x="153.6" y="116.8">73</text>
<text x="96.3" y="120.3">29</text>
<text x="96.3" y="123.8">30</text>
<text x="101.8" y="122.1">PA4</text>
<text x="101.8" y="125.6">PA5</text>
<text x="144" y="125.6">PA12</text>
<text x="144" y="122.1">PA13</text>
<text x="153.6" y="123.8">71</text>
<text x="153.6" y="120.3">72</text>
<text x="96.3" y="127.4">31</text>
<text x="96.3" y="130.9">32</text>
<text x="101.8" y="129.1">PA6</text>
<text x="144" y="129.1">PA11</text>
<text x="153.6" y="130.9">69</text>
<text x="153.6" y="127.4">70</text>
<text x="96.3" y="134.4">33</text>
<text x="96.3" y="137.9">34</text>
<text x="101.8" y="132.6">PA7</text>
<text x="101.8" y="136.2">PC4</text>
<text x="144" y="132.6">PA10</text>
<text x="146.1" y="136.2">PA9</text>
<text x="153.6" y="137.9">67</text>
<text x="153.6" y="134.4">68</text>
<text x="96.3" y="141.5">35</text>
<text x="101.8" y="139.7">PC5</text>
<text x="101.8" y="143.2">PB0</text>
<text x="146" y="143.2">PC9</text>
<text x="146.1" y="139.7">PA8</text>
<text x="153.6" y="141.5">66</text>
<text x="96.3" y="145">36</text>
<text x="96.3" y="148.5">37</text>
<text x="101.8" y="146.8">PB1</text>
<text x="146" y="146.8">PC8</text>
<text x="153.6" y="148.5">64</text>
<text x="153.6" y="145">65</text>
<text x="331.2" y="148.2">ST#</text>
<text x="340.4" y="146.8">1</text>
<text x="96.3" y="152">38</text>
<text x="96.3" y="155.6">39</text>
<text x="101.8" y="150.3">PB2</text>
<text x="101.8" y="153.8">PE7</text>
<text x="146" y="153.8">PC6</text>
<text x="146" y="150.3">PC7</text>
<text x="153.6" y="155.6">62</text>
<text x="153.6" y="152">63</text>
<text x="313.7" y="153.8">3</text>
<text x="318.2" y="155.2">OUT</text>
<text x="96.3" y="159.1">40</text>
<text x="101.8" y="157.3">PE8</text>
<text x="101.8" y="160.9">PE9</text>
<text x="143.8" y="160.9">PD14</text>
<text x="143.8" y="157.3">PD15</text>
<text x="153.6" y="159.1">61</text>
<text x="96.3" y="162.6">41</text>
<text x="96.3" y="166.2">42</text>
<text x="101.8" y="164.4">PE10</text>
<text x="101.8" y="167.9">PE11</text>
<text x="143.8" y="167.9">PD12</text>
<text x="143.8" y="164.4">PD13</text>
<text x="153.6" y="166.2">59</text>
<text x="153.6" y="162.6">60</text>
<text x="96.3" y="169.7">43</text>
<text x="96.3" y="173.2">44</text>
<text x="101.8" y="171.4">PE12</text>
<text x="143.8" y="171.4">PD11</text>
<text x="153.6" y="173.2">57</text>
<text x="153.6" y="169.7">58</text>
<text x="96.3" y="176.7">45</text>
<text x="101.8" y="175">PE13</text>
<text x="101.8" y="178.5">PE14</text>
<text x="143.8" y="175">PD10</text>
<text x="145.8" y="178.5">PD9</text>
<text x="153.6" y="176.7">56</text>
<text x="96.3" y="180.3">46</text>
<text x="96.3" y="183.8">47</text>
<text x="101.8" y="182">PE15</text>
<text x="101.8" y="185.6">PB10</text>
<text x="144" y="185.6">PB15</text>
<text x="145.8" y="182">PD8</text>
<text x="153.6" y="183.8">54</text>
<text x="153.6" y="180.3">55</text>
<text x="96.3" y="187.3">48</text>
<text x="101.8" y="189.1">PB11</text>
<text x="144" y="189.1">PB14</text>
<text x="153.6" y="190.9">52</text>
<text x="153.6" y="187.3">53</text>
<text x="144" y="196.1">PB12</text>
<text x="144" y="192.6">PB13</text>
<text x="153.6" y="194.4">51</text>
<text x="172.6" y="238.5">1</text>
<text x="188.7" y="238.5">3</text>
<text x="172.6" y="245.5">2</text>
<text x="188.7" y="245.5">4</text>
<text x="73.8" y="256.1">3</text>
<text x="73.8" y="252.6">4</text>
<text x="90" y="256.1">7</text>
<text x="90" y="252.6">8</text>
<text x="172.6" y="257.9">1</text>
<text x="188.7" y="257.9">3</text>
<text x="73.8" y="263.2">1</text>
<text x="73.8" y="259.6">2</text>
<text x="90" y="263.2">5</text>
<text x="90" y="259.6">6</text>
<text x="172.6" y="264.9">2</text>
<text x="188.7" y="264.9">4</text>
</g>
<g font-size="3.2" fill="#f00">
<text x="141.1" y="23.3">VDD_3</text>
<text x="153.6" y="21.5">100</text>
<text x="96.3" y="56.8">11</text>
<text x="101.8" y="58.6">VDD_5</text>
<text x="96.3" y="95.6">22</text>
<text x="101.8" y="97.4">VDDA</text>
<text x="141.1" y="111.5">VDD_2</text>
<text x="153.6" y="109.7">75</text>
<text x="96.3" y="116.8">28</text>
<text x="101.8" y="118.5">VDD_4</text>
<text x="313.7" y="146.8">4</text>
<text x="318.2" y="148.2">VCC</text>
<text x="96.3" y="194.4">50</text>
<text x="101.8" y="196.1">VDD_1</text>
</g>
<g font-size="3.2">
<text x="141.6" y="26.8">VSS_3</text>
<text x="153.6" y="25">99</text>
<text x="96.3" y="53.3">10</text>
<text x="101.8" y="55">VSS_5</text>
<text x="96.3" y="85">19</text>
<text x="101.8" y="86.8">VSSA</text>
<text x="96.3" y="113.2">27</text>
<text x="153.6" y="113.2">74</text>
<text x="101.8" y="115">VSS_4</text>
<text x="141.6" y="115">VSS_2</text>
<text x="330.7" y="155.2">GND</text>
<text x="340.4" y="153.8">2</text>
<text x="96.3" y="190.9">49</text>
<text x="101.8" y="192.6">VSS_1</text>
</g>
</svg>
